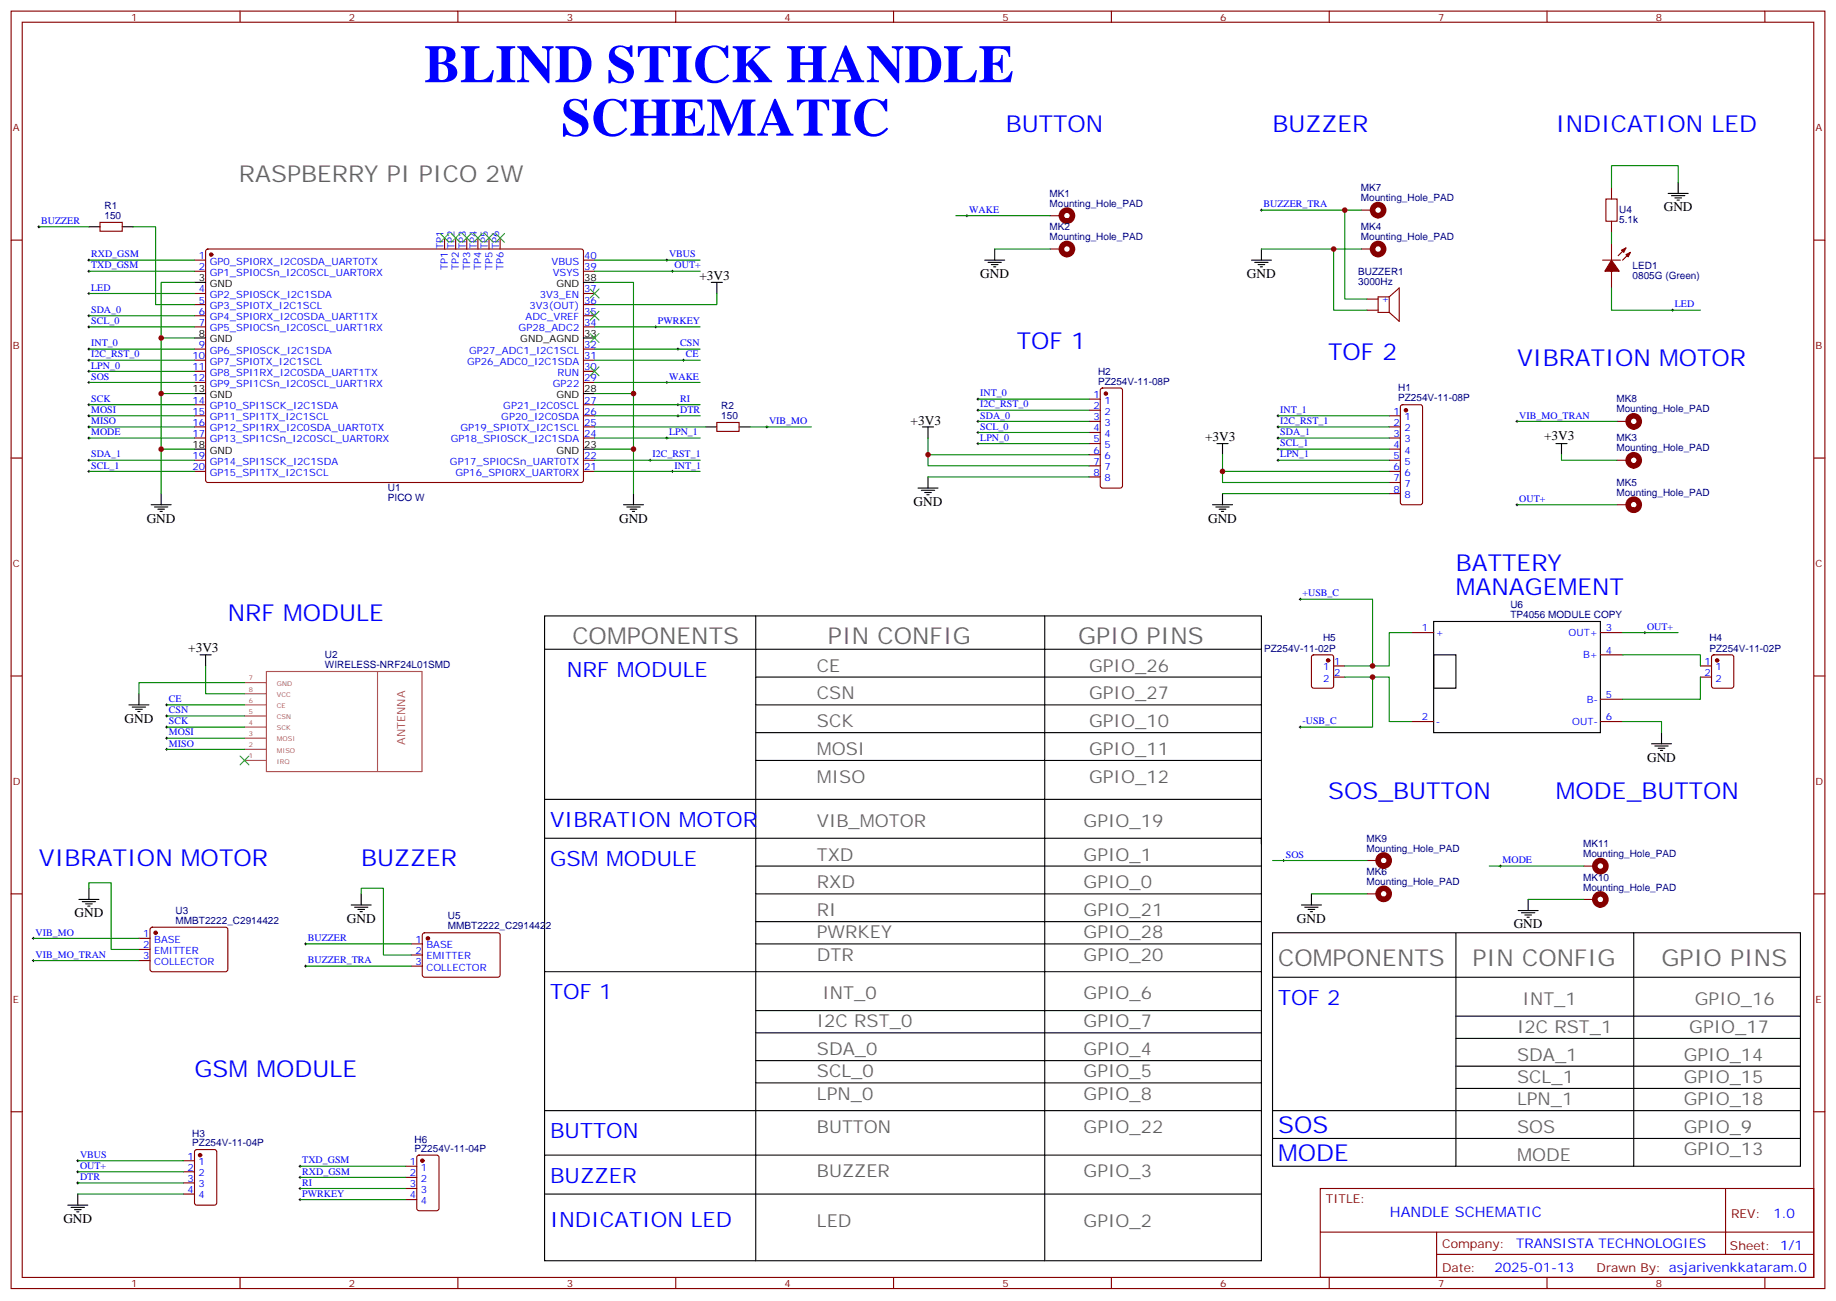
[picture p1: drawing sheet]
<svg xmlns="http://www.w3.org/2000/svg" width="583mm" height="413mm" viewBox="0 0 583 413" stroke-linecap="round" stroke-linejoin="round" font-family="sans-serif">
<g fill="none" stroke="#000" stroke-width=".35">
<path d="M532.7 57.9v3.5M28.2 72h3.5M38.8 72h3.5M315.7 79v3.5M400.4 79v3.5M529.5 61.4h6.4M530.6 62.1h4.2M531.6 62.8h2.2M532.3 63.5h.7M61.7 89.6h3.6M185.2 89.6h3.5M225.8 89.6h3.5"/>
<path d="M227.5 89.6v3.5M312.6 82.5h6.3M313.6 83.3h4.3M314.7 84h2.1M315.4 84.7h.7M397.2 82.5h6.4M398.3 83.3h4.2M399.3 84h2.2M400 84.7h.8M61.7 107.2h3.6M185.2 107.2h3.5M61.7 124.9h3.6"/>
<path d="M185.2 124.9h3.5M224 135.5h3.5M234.6 135.5h3.5M292.8 135.5h3.5M294.6 135.5v3.5M51.2 156.6v3.6M61.7 142.5h3.6M185.2 142.5h3.5M201.1 156.6v3.6M291.4 154.9h6.3M292.5 155.6h4.2M293.5 156.3h2.1"/>
<path d="M294.2 157h.7M294.6 151.3v3.6M386.3 140.8h3.5M388.1 140.8v3.5M388.1 156.6v3.6M493.9 140.8h3.5M495.7 140.8v3.5M48 160.2h6.3M49 160.9h4.3M50.1 161.6h2.1M50.8 162.3h.7M197.9 160.2h6.4"/>
<path d="M199 160.9h4.2M200 161.6h2.1M200.7 162.3h.7M384.9 160.2h6.3M385.9 160.9h4.3M387 161.6h2.1M387.7 162.3h.7M172.9 195.4h227.5v204.6h-227.5zM239.9 195.4v204.6M331.6 195.4v204.6M455.1 197.2h52.9v35.3h-52.9zM63.5 207.8h3.5"/>
<path d="M65.3 207.8v3.5M172.9 206h227.5M239.9 214.8h160.5M455.1 207.8h7v10.6h-7zM40.9 223.7h6.4M42 224.4h4.2M43 225.1h2.2M43.7 225.8h.7M44.1 220.1v3.6M239.9 223.7h160.5M239.9 232.5h160.5M524.2 236h6.4"/>
<path d="M525.3 236.7h4.2M526.3 237.4h2.2M527 238.1h.8M527.4 232.5v3.5M172.9 253.6h227.5M239.9 241.3h160.5M172.9 266h227.5v1.8M239.9 274.8h160.5M25 285.4h6.4M26.1 286.1h4.2M27.2 286.8h2.1M27.9 287.5h.7"/>
<path d="M28.2 281.9v3.5M111.5 287.2h6.3M112.5 287.9h4.3M113.6 288.6h2.1M114.3 289.3h.7M114.7 283.6v3.6M239.9 283.6h160.5M239.9 292.5h160.5M239.9 299.5h160.5M403.9 296h167.6v74.1h-167.6zM413.1 287.2h6.4M414.2 287.9h4.2"/>
<path d="M415.2 288.6h2.1M415.9 289.3h.7M416.3 283.6v3.6M462.1 296v74.1M481.9 288.9h6.3M483 289.6h4.2M484 290.3h2.1M484.7 291h.7M485.1 285.4v3.5M518.6 296v74.1M172.9 308.3h227.5M403.9 310.1h167.6"/>
<path d="M239.9 320.7h160.5M239.9 327.7h160.5M239.9 336.5h160.5M462.1 322.4h109.4M462.1 329.5h109.4M462.1 338.3h109.4M172.9 352.4h227.5M239.9 343.6h160.5M403.9 352.4h167.6M462.1 345.4h109.4M24.7 378.9v3.5M172.9 366.5h227.5"/>
<path d="M172.9 378.9h227.5M403.9 361.2h167.6M21.5 382.4h6.4M22.6 383.1h4.2M23.6 383.8h2.2M24.3 384.5h.7"/>
</g>
<g fill="none" stroke="#870000" stroke-width=".35">
<path d="M3.5 3.5h575.8v405.4h-575.8zM7.1 7.1h568.6v398.2h-568.6zM76.2 3.5v3.6M145.3 3.5v3.6M214.5 3.5v3.6M283.6 3.5v3.6M352.8 3.5v3.6M421.9 3.5v3.6M491.1 3.5v3.6M560.2 3.5v3.6M511.5 59.6v3.5M3.5 76.2h3.6"/>
<path d="M31.7 70.6h7.1v2.8h-7.1zM65.5 79.2l.5-.2 118.8 .1 .4 .6-.1 73-.6 .4-118.8-.1-.4-.6v-72.7zM141.1 75.5v3.5M144.6 75.5v3.5M148.2 75.5v3.5M151.7 75.5v3.5M155.2 75.5v3.5M158.7 75.5v3.5M511.5 70.2v3.5M511.5 77.3v5.2M516.1 78.7l-2.5 2.4M575.7 76.2h3.6"/>
<path d="M61.7 82.5h3.6M61.7 86.1h3.6M61.7 93.1h3.6M61.7 96.7h3.6M185.2 82.5h3.5M185.2 86.1h3.5M185.2 93.1h3.5M185.2 96.7h3.5M433.9 94.9h3.5M433.9 98.4h3.5M441 94.2l3.1-2.8v10.6l-3.1-2.9M441 94.2v4.9"/>
<path d="M441 94.2h-3.6v4.9h3.6M508.7 82.5h5.6M511.5 86.1v5.3M517.5 80.1l-2.4 2.4M61.7 100.2h3.6M61.7 103.7h3.6M61.7 110.8h3.6M61.7 114.3h3.6M61.7 117.8h3.6M185.2 100.2h3.5M185.2 103.7h3.5M185.2 110.8h3.5"/>
<path d="M185.2 114.3h3.5M185.2 117.8h3.5M61.7 121.4h3.6M61.7 128.4h3.6M61.7 131.9h3.6M61.7 135.5h3.6M61.7 139h3.6M185.2 121.4h3.5M185.2 128.4h3.5M185.2 131.9h3.5M185.2 135.5h3.5M185.2 139h3.5"/>
<path d="M227.5 134.1h7.1v2.8h-7.1zM345.7 126.6h3.5M345.7 130.2h3.5M345.7 133.7h3.5M345.7 137.2h3.5M349.5 123.3l.5-.2h5.6l.5 .2 .2 .5v30.4l-.2 .5-.5 .2h-5.6l-.5-.3-.3-.4v-30.4zM441 131.9h3.5M441 135.5h3.5M441 139h3.5M444.7 128.6l.5-.2h5.6l.5 .2 .3 .5v30.4l-.3 .5-.5 .2h-5.6l-.5-.3-.2-.4v-30.4zM3.5 145.3h3.6M61.7 146h3.6"/>
<path d="M61.7 149.6h3.6M185.2 146h3.5M185.2 149.6h3.5M345.7 140.8h3.5M345.7 144.3h3.5M345.7 147.8h3.5M345.7 151.3h3.5M441 146h3.5M441 149.6h3.5M441 142.5h3.5M441 153.1h3.5M441 156.6h3.5"/>
<path d="M575.7 145.3h3.6M3.5 214.5h3.6M416.5 208l.5-.2h5.6l.7 .4v9.5l-.4 .6-5.9 .1-.7-.5v-9.4zM423.3 211.3h3.6M423.3 214.8h3.6M448 200.7h7.1M508 200.7h7.1M508 207.8h7.1M539.8 211.3h3.5M539.8 214.8h3.5M543.5 208l.5-.2h5.6l.7 .4v9.5l-.4 .6-5.9 .1-.7-.5v-9.4zM575.7 214.5h3.6"/>
<path d="M448 229h7.1M508 229h7.1M508 221.9h7.1M3.5 283.6h3.6M44.1 297.7h3.5M47.9 294.4l.4-.2 23.6 .1 .4 .6v13l-.7 .4h-23.5l-.5-.7v-12.7zM130.5 299.5h3.6M134.3 296.2l.5-.2h23.5l.4 .7v13l-.7 .4-23.5-.1-.4-.6v-12.7zM575.7 283.6h3.6M44.1 301.3h3.5M44.1 304.8h3.5M130.5 303h3.6"/>
<path d="M130.5 306.6h3.6M3.5 352.8h3.6M575.7 352.8h3.6M58.2 368.3h3.5M58.2 371.8h3.5M58.2 375.4h3.5M58.2 378.9h3.5M62 365l.4-.2h5.7l.6 .4 .1 16.5-.5 .7h-5.9l-.6-.5-.1-16.4zM128.8 370.1h3.5M128.8 373.6h3.5M128.8 377.1h3.5M132.5 366.7l.5-.2h5.6l.7 .5v16.5l-.4 .6-5.9 .1-.7-.5v-16.5z"/>
<path d="M419.1 377.1h156.6v28.2h-156.6zM547.7 377.1v20.9M128.8 380.6h3.5M419.1 391h156.5M456 398h119.6M456 391v14.1M76.2 405.3v3.6M145.3 405.3v3.6M214.5 405.3v3.6M283.6 405.3v3.6M352.8 405.3v3.6M421.9 405.3v3.6"/>
<path d="M491.1 405.3v3.6M560.2 405.3v3.6"/>
</g>
<g fill="#870000" stroke="#870000" stroke-width=".35">
<path d="M514.7 79.4l1.4-.7-.7 1.4z"/>
<path d="M516.1 80.8l1.4-.7-.7 1.4z"/>
<path d="M511.5 82.5l2.5 3.6h-4.6z"/>
<circle cx="67" cy="80.8" r=".53"/>
<circle cx="446.3" cy="130.2" r=".53"/>
<circle cx="351" cy="124.9" r=".53"/>
<circle cx="49.4" cy="296" r=".53"/>
<circle cx="545" cy="209.5" r=".53"/>
<circle cx="421.6" cy="209.5" r=".53"/>
<circle cx="63.5" cy="366.5" r=".53"/>
<circle cx="134.1" cy="368.3" r=".53"/>
<circle cx="135.8" cy="297.7" r=".53"/>
</g>
<path d="M77.6 216.6h7M84.6 213.1h49.3v31.7h-49.3zM119.8 213.1v31.7M77.6 220.1h7M77.6 223.7h7M77.6 227.2h7M77.6 230.7h7M77.6 234.2h7M77.6 237.8h7M77.6 241.3h7" fill="none" stroke="#a64a4a" stroke-width=".35"/>
<path d="M509.8 63.1h3.5v7.1h-3.5z" fill="none" stroke="#a10000" stroke-width=".35"/>
<path d="M333.4 68.4h3.5M333.4 79h3.5M432.2 79h3.5M432.2 66.7h3.5M513.3 133.7h3.5M513.3 146h3.5M513.3 160.2h3.5M433.9 273h3.5M502.7 274.8h3.5M433.9 283.6h3.5M502.7 285.4h3.5" fill="none" stroke="#850000" stroke-width=".35"/>
<path d="M338.5 70.2a1.76 1.76 0 0 1-1.3-2.7 1.76 1.76 0 0 1 3 .1 1.76 1.76 0 0 1-1.5 2.6M437.3 68.4a1.76 1.76 0 0 1-1.3-2.7 1.76 1.76 0 0 1 3 .1 1.76 1.76 0 0 1-1.6 2.6M338.5 80.8a1.76 1.76 0 0 1-1.3-2.7 1.76 1.76 0 0 1 3 .1 1.76 1.76 0 0 1-1.5 2.6M437.3 80.8a1.76 1.76 0 0 1-1.3-2.7 1.76 1.76 0 0 1 3 .1 1.76 1.76 0 0 1-1.6 2.6M518.4 135.5a1.76 1.76 0 0 1-1.3-2.8 1.76 1.76 0 0 1 3 .2 1.76 1.76 0 0 1-1.5 2.6M518.4 147.8a1.76 1.76 0 0 1-1.3-2.7 1.76 1.76 0 0 1 3 .1 1.76 1.76 0 0 1-1.5 2.6M518.4 161.9a1.76 1.76 0 0 1-1.3-2.7 1.76 1.76 0 0 1 3 .1 1.76 1.76 0 0 1-1.5 2.6M439.1 274.8a1.76 1.76 0 0 1-1.4-2.7 1.76 1.76 0 0 1 3.1 .1 1.76 1.76 0 0 1-1.6 2.6M507.8 276.6a1.76 1.76 0 0 1-1.3-2.8 1.76 1.76 0 0 1 3.1 .2 1.76 1.76 0 0 1-1.6 2.6M439.1 285.4a1.76 1.76 0 0 1-1.4-2.7 1.76 1.76 0 0 1 3.1 .1 1.76 1.76 0 0 1-1.6 2.6M507.8 287.2a1.76 1.76 0 0 1-1.3-2.8 1.76 1.76 0 0 1 3.1 .2 1.76 1.76 0 0 1-1.6 2.6" fill="none" stroke="#850000" stroke-width="1.8"/>
<g fill="none" stroke="#000" stroke-width=".32">
<path d="M12 72h.7M12.3 71.6v.7M306.6 68.4h.7M306.9 68.1v.7M400 66.7h.8M400.4 66.3v.7M27.9 93.1h.7M27.9 86.1h.7M27.9 82.5h.7M28.2 82.2v.7M28.2 85.7v.7M28.2 92.8v.7"/>
<path d="M28.2 99.8v.7M211.3 82.5h.7M211.7 82.2v.7M213.1 86.1h.7M213.4 85.7v.7M530.6 98.4h.7M530.9 98.1v.7M27.9 114.3h.7M27.9 110.8h.7M27.9 100.2h.7M27.9 117.8h.7M27.9 103.7h.7"/>
<path d="M28.2 103.4v.7M28.2 110.4v.7M28.2 113.9v.8M28.2 117.5v.7M207.8 103.7h.7M208.1 103.4v.7M214.8 110.8h.7M215.2 110.4v.7M216.6 114.3h.7M217 113.9v.8M27.9 139h.7M27.9 135.5h.7"/>
<path d="M27.9 131.9h.7M27.9 121.4h.7M27.9 128.4h.7M28.2 121v.7M28.2 128.1v.7M28.2 131.6v.7M28.2 135.1v.7M28.2 138.6v.7M211.3 139h.7M211.3 121.4h.7M211.7 121v.7M211.7 138.6v.7"/>
<path d="M214.8 131.9h.7M214.8 128.4h.7M215.2 128.1v.7M215.2 131.6v.7M243.1 135.5h.7M243.4 135.1v.7M310.1 133.7h.7M310.1 126.6h.7M310.1 130.2h.7M310.1 137.2h.7M310.4 126.3v.7M310.4 129.8v.7"/>
<path d="M310.4 133.3v.8M310.4 136.9v.7M405.3 139h.7M405.3 135.5h.7M405.3 131.9h.7M405.7 131.6v.7M405.7 135.1v.7M405.7 138.6v.7M481.2 133.7h.7M481.5 133.3v.8M27.9 146h.7M27.9 149.6h.7"/>
<path d="M28.2 145.7v.7M28.2 149.2v.7M206 146h.7M206.4 145.7v.7M213.1 149.6h.7M213.4 149.2v.7M310.1 140.8h.7M310.4 140.4v.7M405.3 146h.7M405.3 142.5h.7M405.7 142.2v.7M405.7 145.7v.7"/>
<path d="M481.5 159.8v.7M481.2 160.2h.7M412.4 190.1h.7M412.7 189.8v.7M521.8 200.7h.7M522.1 200.4v.7M52.6 230.7h.7M52.6 234.2h.7M52.6 237.8h.7M52.6 227.2h.7M52.6 223.7h.7M52.9 223.3v.7"/>
<path d="M52.9 226.8v.7M52.9 230.4v.7M52.9 233.9v.7M52.9 237.4v.7M412.4 230.7h.7M412.7 230.4v.7M407.1 273h.7M407.5 272.7v.7M475.9 274.8h.7M476.2 274.5v.7M10.2 297.7h.7M10.6 297.4v.7"/>
<path d="M96.7 299.5h.7M97 299.2v.7M10.2 304.8h.7M10.6 304.4v.8M96.7 306.6h.7M97 306.2v.7M24.3 368.3h.7M24.3 371.8h.7M24.3 375.4h.7M24.7 367.9v.8M24.7 371.5v.7M24.7 375v.7"/>
<path d="M94.9 370.1h.7M94.9 373.6h.7M94.9 377.1h.7M95.2 369.7v.7M95.2 373.2v.7M95.2 376.8v.7M94.9 380.6h.7M95.2 380.3v.7"/>
</g>
<g fill="none" stroke="#008700" stroke-width=".35">
<path d="M532.7 57.9v-5.3h-21.2v7M12.3 72h15.9M42.3 72h7.1v24.7h12.3M303.4 68.4h30M315.7 79h17.7M400.4 79h31.8M400.4 66.7h31.8M423.3 79v19.4h10.6M426.9 66.7v28.2h7M511.5 73.7v3.6M28.2 93.1h33.5M28.2 86.1h33.5"/>
<path d="M28.2 82.5h33.5M61.7 89.6h-10.5v67M188.7 89.6h12.4v67M188.7 86.1h33.5M188.7 82.5h33.5M227.5 93.1v3.6h-38.8M511.5 91.4v7h28.3M28.2 114.3h33.5M28.2 110.8h33.5M28.2 100.2h33.5M28.2 103.7h33.5M28.2 117.8h33.5"/>
<path d="M51.2 107.2h10.5M188.7 114.3h33.5M188.7 110.8h33.5M188.7 103.7h33.5M28.2 139h33.5M28.2 135.5h33.5M28.2 131.9h33.5M28.2 121.4h33.5M28.2 128.4h33.5M51.2 124.9h10.5M188.7 135.5h35.3M188.7 139h33.5"/>
<path d="M188.7 131.9h33.5M188.7 121.4h33.5M188.7 128.4h33.5M188.7 124.9h12.4M238.1 135.5h19.4M294.6 139v8.8h51.1M310.4 133.7h35.3M310.4 126.6h35.3M310.4 130.2h35.3M310.4 137.2h35.3M405.7 139h35.3M405.7 135.5h35.3"/>
<path d="M405.7 131.9h35.3M481.5 133.7h31.8M28.2 146h33.5M28.2 149.6h33.5M51.2 142.5h10.5M188.7 146h33.5M188.7 142.5h12.4M188.7 149.6h33.5M294.6 144.3h51.1M294.6 151.3h51.1M310.4 140.8h35.3M388.1 156.6h52.9"/>
<path d="M388.1 144.3v8.8h52.9M388.1 149.6h52.9M405.7 146h35.3M405.7 142.5h35.3M495.7 144.3v1.7h17.6M481.5 160.2h31.8M412.7 190.1h23v21.2M65.3 211.3v8.8h12.3M77.6 216.6h-33.5v3.5M426.9 214.8h14.1v14.2h7M435.7 214.8v15.9h-23M448 200.7h-7v10.6h-14.1"/>
<path d="M515.1 207.8h24.7v3.5M515.1 200.7h17.6M539.8 214.8v7.1h-24.7M52.9 237.8h24.7M52.9 234.2h24.7M52.9 230.7h24.7M52.9 227.2h24.7M52.9 223.7h24.7M515.1 229h12.3v3.5M403.9 273h30M472.7 274.8h30M10.6 297.7h33.5"/>
<path d="M28.2 281.9v-1.8h7.1v21.2h8.8M97 299.5h33.5M114.7 283.6v-1.7h7v21.1h8.8M416.3 283.6h17.6M485.1 285.4h17.6M10.6 304.8h33.5M97 306.6h33.5M24.7 368.3h33.5M24.7 371.8h33.5M24.7 375.4h33.5M24.7 378.9h33.5M95.2 377.1h33.6"/>
<path d="M95.2 370.1h33.6M95.2 373.6h33.6M95.2 380.6h33.6"/>
</g>
<g fill="#c00">
<circle cx="294.6" cy="144.3" r=".88"/>
<circle cx="388.1" cy="149.6" r=".88"/>
<circle cx="201.1" cy="124.9" r=".88"/>
<circle cx="201.1" cy="142.5" r=".88"/>
<circle cx="51.2" cy="107.2" r=".88"/>
<circle cx="51.2" cy="124.9" r=".88"/>
<circle cx="51.2" cy="142.5" r=".88"/>
<circle cx="423.3" cy="79" r=".88"/>
<circle cx="426.9" cy="66.7" r=".88"/>
<circle cx="435.7" cy="211.3" r=".88"/>
<circle cx="435.7" cy="214.8" r=".88"/>
</g>
<g fill="none" stroke="#3c3" stroke-width=".35">
<path d="M139.7 74.1l2.8 2.8M142.5 74.1l-2.8 2.8M143.2 74.1l2.8 2.8M146 74.1l-2.8 2.8M146.8 74.1l2.8 2.8M149.6 74.1l-2.8 2.8M150.3 74.1l2.8 2.8M153.1 74.1l-2.8 2.8M153.8 74.1l2.8 2.8M156.6 74.1l-2.8 2.8M157.3 74.1l2.9 2.8M160.2 74.1l-2.9 2.8"/>
<path d="M187.3 91.7l2.8 2.8M187.3 98.8l2.8 2.8M190.1 91.7l-2.8 2.8M190.1 98.8l-2.8 2.8M187.3 105.8l2.8 2.9M187.3 116.4l2.8 2.8M190.1 105.8l-2.8 2.9M190.1 116.4l-2.8 2.8M76.2 239.9l2.8 2.8M79 239.9l-2.8 2.8"/>
</g>
<g font-size="16.9" fill="#00f">
<text x="134.7" y="26.1">BLIND STICK HANDLE</text>
<text x="178.1" y="43">SCHEMATIC</text>
</g>
<g font-size="7.4" fill="#00f">
<text x="319.3" y="42">BUTTON</text>
<text x="403.9" y="42">BUZZER</text>
<text x="493.9" y="42">INDICATION LED</text>
<text x="322.8" y="110.8">TOF 1</text>
<text x="421.6" y="114.3">TOF 2</text>
<text x="481.5" y="116.1">VIBRATION MOTOR</text>
<text x="462.1" y="181.3">BATTERY</text>
<text x="462.1" y="188.7">MANAGEMENT</text>
<text x="72.3" y="197.2">NRF MODULE</text>
<text x="421.6" y="253.6">SOS_BUTTON</text>
<text x="493.9" y="253.6">MODE_BUTTON</text>
<text x="12.3" y="274.8">VIBRATION MOTOR</text>
<text x="114.7" y="274.8">BUZZER</text>
<text x="61.7" y="341.8">GSM MODULE</text>
<text x="405.7" y="359.5">SOS</text>
<text x="405.7" y="368.3">MODE</text>
</g>
<g font-size="7.4" fill="#666">
<text x="75.8" y="57.9">RASPBERRY PI PICO 2W</text>
<text x="181.7" y="204.3">COMPONENTS</text>
<text x="262.8" y="204.3">PIN CONFIG</text>
<text x="342.2" y="204.3">GPIO PINS</text>
<text x="405.7" y="306.6">COMPONENTS</text>
<text x="467.4" y="306.6">PIN CONFIG</text>
<text x="527.4" y="306.6">GPIO PINS</text>
</g>
<g font-size="6.7" fill="#00f">
<text x="179.9" y="214.8">NRF MODULE</text>
<text x="174.6" y="262.5">VIBRATION MOTOR</text>
<text x="174.6" y="274.8">GSM MODULE</text>
<text x="174.6" y="317.1">TOF 1</text>
<text x="405.7" y="318.9">TOF 2</text>
<text x="174.6" y="361.2">BUTTON</text>
<text x="174.6" y="375.4">BUZZER</text>
<text x="174.6" y="389.5">INDICATION LED</text>
</g>
<g font-size="5.6" fill="#666">
<text x="259.3" y="213.1">CE</text>
<text x="345.7" y="213.1">GPIO_26</text>
<text x="259.3" y="221.9">CSN</text>
<text x="345.7" y="221.9">GPIO_27</text>
<text x="259.3" y="230.7">SCK</text>
<text x="345.7" y="230.7">GPIO_10</text>
<text x="259.3" y="239.5">MOSI</text>
<text x="345.7" y="239.5">GPIO_11</text>
<text x="259.3" y="248.4">MISO</text>
<text x="345.7" y="248.4">GPIO_12</text>
<text x="259.3" y="262.5">VIB_MOTOR</text>
<text x="344" y="262.5">GPIO_19</text>
<text x="259.3" y="273">TXD</text>
<text x="344" y="273">GPIO_1</text>
<text x="259.3" y="281.9">RXD</text>
<text x="344" y="281.9">GPIO_0</text>
<text x="259.3" y="290.7">RI</text>
<text x="344" y="290.7">GPIO_21</text>
<text x="259.3" y="297.7">PWRKEY</text>
<text x="344" y="297.7">GPIO_28</text>
<text x="259.3" y="304.8">DTR</text>
<text x="344" y="304.8">GPIO_20</text>
<text x="261.1" y="317.1">INT_0</text>
<text x="344" y="317.1">GPIO_6</text>
<text x="483.3" y="318.9">INT_1</text>
<text x="538" y="318.9">GPIO_16</text>
<text x="259.3" y="326">I2C RST_0</text>
<text x="344" y="326">GPIO_7</text>
<text x="481.5" y="327.7">I2C RST_1</text>
<text x="536.2" y="327.7">GPIO_17</text>
<text x="259.3" y="334.8">SDA_0</text>
<text x="344" y="334.8">GPIO_4</text>
<text x="259.3" y="341.8">SCL_0</text>
<text x="344" y="341.8">GPIO_5</text>
<text x="481.5" y="336.5">SDA_1</text>
<text x="534.5" y="336.5">GPIO_14</text>
<text x="481.5" y="343.6">SCL_1</text>
<text x="534.5" y="343.6">GPIO_15</text>
<text x="259.3" y="348.9">LPN_0</text>
<text x="344" y="348.9">GPIO_8</text>
<text x="481.5" y="350.7">LPN_1</text>
<text x="534.5" y="350.7">GPIO_18</text>
<text x="259.3" y="359.5">BUTTON</text>
<text x="344" y="359.5">GPIO_22</text>
<text x="481.5" y="359.5">SOS</text>
<text x="534.5" y="359.5">GPIO_9</text>
<text x="481.5" y="368.3">MODE</text>
<text x="534.5" y="366.5">GPIO_13</text>
<text x="259.3" y="373.6">BUZZER</text>
<text x="344" y="373.6">GPIO_3</text>
<text x="259.3" y="389.5">LED</text>
<text x="344" y="389.5">GPIO_2</text>
</g>
<text font-size="4.6" fill="#00f" x="441.2" y="386.1">HANDLE SCHEMATIC</text>
<g font-size="4.2">
<text x="528.1" y="67">GND</text>
<text x="222" y="88.9">+3V3</text>
<text x="311.1" y="88.2">GND</text>
<text x="395.8" y="88.2">GND</text>
<text x="289" y="134.8">+3V3</text>
<text x="382.5" y="140.1">+3V3</text>
<text x="490.1" y="139.7">+3V3</text>
<text x="290" y="160.5">GND</text>
<text x="46.6" y="165.8">GND</text>
<text x="196.5" y="165.8">GND</text>
<text x="383.5" y="165.8">GND</text>
<text x="59.7" y="206.8">+3V3</text>
<text x="39.5" y="229.3">GND</text>
<text x="522.8" y="241.7">GND</text>
<text x="23.6" y="291">GND</text>
<text x="110.1" y="292.8">GND</text>
<text x="411.7" y="292.8">GND</text>
<text x="480.5" y="294.6">GND</text>
<text x="20.1" y="388.1">GND</text>
</g>
<g font-size="4.2" fill="#00f">
<text x="562.9" y="386.4">1.0</text>
<text x="481.3" y="395.9">TRANSISTA TECHNOLOGIES</text>
<text x="474.4" y="403.7">2025-01-13</text>
</g>
<g font-size="3.9" fill="#800">
<text x="420.9" y="381.7">TITLE:</text>
<text x="549.5" y="386.4">REV:</text>
<text x="457.8" y="395.9">Company:</text>
<text x="549.1" y="396.5">Sheet: 1/1</text>
<text x="457.8" y="403.6">Date:</text>
<text x="506.8" y="403.7">Drawn By: asjarivenkkataram.0</text>
</g>
<text font-size="3.5" fill="#a54b4b" x="128.7" y="236.4" transform="rotate(-90 128.7 236.4)">ANTENNA</text>
<g font-size="3.2" fill="#800">
<text x="41.6" y="6.5">1</text>
<text x="110.8" y="6.5">2</text>
<text x="179.9" y="6.5">3</text>
<text x="249.1" y="6.5">4</text>
<text x="318.2" y="6.5">5</text>
<text x="387.3" y="6.5">6</text>
<text x="456.5" y="6.5">7</text>
<text x="525.6" y="6.5">8</text>
<text x="4.1" y="41.6">A</text>
<text x="576.3" y="41.6">A</text>
<text x="4.1" y="110.8">B</text>
<text x="576.3" y="110.8">B</text>
<text x="4.1" y="179.9">C</text>
<text x="576.3" y="179.9">C</text>
<text x="4.1" y="249.1">D</text>
<text x="576.3" y="249.1">D</text>
<text x="4.1" y="318.2">E</text>
<text x="576.3" y="318.2">E</text>
<text x="41.6" y="408.3">1</text>
<text x="110.8" y="408.3">2</text>
<text x="179.9" y="408.3">3</text>
<text x="249.1" y="408.3">4</text>
<text x="318.2" y="408.3">5</text>
<text x="387.3" y="408.3">6</text>
<text x="456.5" y="408.3">7</text>
<text x="525.6" y="408.3">8</text>
</g>
<g font-size="3.2" fill="#000080">
<text x="333.2" y="65.6">Mounting_Hole_PAD</text>
<text x="333.2" y="62.4">MK1</text>
<text x="431.9" y="63.9">Mounting_Hole_PAD</text>
<text x="431.9" y="60.7">MK7</text>
<text x="33.2" y="69.5">150</text>
<text x="33.2" y="66.3">R1</text>
<text x="514" y="70.9">5.1k</text>
<text x="514" y="67.7">U4</text>
<text x="333.2" y="76.2">Mounting_Hole_PAD</text>
<text x="333.2" y="73">MK2</text>
<text x="431.9" y="76.2">Mounting_Hole_PAD</text>
<text x="431.9" y="73">MK4</text>
<text x="431.2" y="87.4">BUZZER1</text>
<text x="518.2" y="88.6">0805G (Green)</text>
<text x="518.2" y="85.5">LED1</text>
<text x="431.2" y="90.3">3000Hz</text>
<text x="348.6" y="118.9">H2</text>
<text x="348.6" y="122.1">PZ254V-11-08P</text>
<text x="443.8" y="124.2">H1</text>
<text x="229" y="129.8">R2</text>
<text x="443.8" y="127.4">PZ254V-11-08P</text>
<text x="513.1" y="130.9">Mounting_Hole_PAD</text>
<text x="513.1" y="127.7">MK8</text>
<text x="229" y="133">150</text>
<text x="513.1" y="143.2">Mounting_Hole_PAD</text>
<text x="513.1" y="140.1">MK3</text>
<text x="123.1" y="155.9">U1</text>
<text x="513.1" y="154.2">MK5</text>
<text x="123.1" y="159.1">PICO W</text>
<text x="513.1" y="157.3">Mounting_Hole_PAD</text>
<text x="479.4" y="196.1">TP4056 MODULE COPY</text>
<text x="479.4" y="193">U6</text>
<text x="420" y="203.6">H5</text>
<text x="542.6" y="203.6">H4</text>
<text x="103.1" y="208.8">U2</text>
<text x="401.3" y="206.7">PZ254V-11-02P</text>
<text x="542.6" y="206.7">PZ254V-11-02P</text>
<text x="103.1" y="212">WIRELESS-NRF24L01SMD</text>
<text x="433.7" y="267.1">MK9</text>
<text x="502.5" y="268.8">MK11</text>
<text x="433.7" y="270.2">Mounting_Hole_PAD</text>
<text x="502.5" y="272">Mounting_Hole_PAD</text>
<text x="433.7" y="280.8">Mounting_Hole_PAD</text>
<text x="433.7" y="277.6">MK6</text>
<text x="502.5" y="279.4">MK10</text>
<text x="502.5" y="282.6">Mounting_Hole_PAD</text>
<text x="55.8" y="293.2">MMBT2222_C2914422</text>
<text x="55.8" y="290">U3</text>
<text x="142.2" y="291.7">U5</text>
<text x="142.2" y="294.9">MMBT2222_C2914422</text>
<text x="61" y="363.7">PZ254V-11-04P</text>
<text x="61" y="360.8">H3</text>
<text x="131.6" y="365.5">PZ254V-11-04P</text>
<text x="131.6" y="362.5">H6</text>
</g>
<g font-size="3.2" fill="#00f">
<text x="401.1" y="65.8">BUZZER_TRA</text>
<text x="13.1" y="71.1">BUZZER</text>
<text x="307.6" y="67.6">WAKE</text>
<text x="28.9" y="81.7">RXD_GSM</text>
<text x="63.1" y="82.2">1</text>
<text x="66.6" y="84">GP0_SPI0RX_I2C0SDA_UART0TX</text>
<text x="140.8" y="79" transform="rotate(-90 140.8 79)">TP1</text>
<text x="144.3" y="79" transform="rotate(-90 144.3 79)">TP2</text>
<text x="147.8" y="79" transform="rotate(-90 147.8 79)">TP3</text>
<text x="151.3" y="79" transform="rotate(-90 151.3 79)">TP4</text>
<text x="154.9" y="79" transform="rotate(-90 154.9 79)">TP5</text>
<text x="158.4" y="79" transform="rotate(-90 158.4 79)">TP6</text>
<text x="175.1" y="84">VBUS</text>
<text x="185.4" y="82.2">40</text>
<text x="212.4" y="81.7">VBUS</text>
<text x="28.9" y="85.2">TXD_GSM</text>
<text x="63.1" y="85.7">2</text>
<text x="66.6" y="87.5">GP1_SPI0CSn_I2C0SCL_UART0RX</text>
<text x="142.2" y="85.6" transform="rotate(-90 142.2 85.6)">TP1</text>
<text x="145.7" y="85.6" transform="rotate(-90 145.7 85.6)">TP2</text>
<text x="149.2" y="85.6" transform="rotate(-90 149.2 85.6)">TP3</text>
<text x="152.8" y="85.6" transform="rotate(-90 152.8 85.6)">TP4</text>
<text x="156.3" y="85.6" transform="rotate(-90 156.3 85.6)">TP5</text>
<text x="159.8" y="85.6" transform="rotate(-90 159.8 85.6)">TP6</text>
<text x="175.4" y="87.5">VSYS</text>
<text x="185.4" y="85.7">39</text>
<text x="214.1" y="85.2">OUT+</text>
<text x="28.9" y="92.3">LED</text>
<text x="63.1" y="92.8">4</text>
<text x="66.6" y="94.5">GP2_SPI0SCK_I2C1SDA</text>
<text x="171.3" y="94.5">3V3_EN</text>
<text x="185.4" y="92.8">37</text>
<text x="438.5" y="96">+</text>
<text x="28.9" y="99.3">SDA_0</text>
<text x="63.1" y="96.3">5</text>
<text x="63.1" y="99.8">6</text>
<text x="66.6" y="98.1">GP3_SPI0TX_I2C1SCL</text>
<text x="66.6" y="101.6">GP4_SPI0RX_I2C0SDA_UART1TX</text>
<text x="166.9" y="101.6">ADC_VREF</text>
<text x="168" y="98.1">3V3(OUT)</text>
<text x="185.4" y="99.8">35</text>
<text x="185.4" y="96.3">36</text>
<text x="531.6" y="97.5">LED</text>
<text x="28.9" y="102.8">SCL_0</text>
<text x="63.1" y="103.4">7</text>
<text x="66.6" y="105.1">GP5_SPI0CSn_I2C0SCL_UART1RX</text>
<text x="164.6" y="105.1">GP28_ADC2</text>
<text x="185.4" y="103.4">34</text>
<text x="208.8" y="102.8">PWRKEY</text>
<text x="28.9" y="113.4">I2C_RST_0</text>
<text x="28.9" y="109.9">INT_0</text>
<text x="61.1" y="113.9">10</text>
<text x="63.1" y="110.4">9</text>
<text x="66.6" y="112.2">GP6_SPI0SCK_I2C1SDA</text>
<text x="148.9" y="112.2">GP27_ADC1_I2C1SCL</text>
<text x="185.4" y="113.9">31</text>
<text x="185.4" y="110.4">32</text>
<text x="215.9" y="109.9">CSN</text>
<text x="217.7" y="113.4">CE</text>
<text x="28.9" y="116.9">LPN_0</text>
<text x="61.1" y="117.5">11</text>
<text x="66.6" y="115.7">GP7_SPI0TX_I2C1SCL</text>
<text x="66.6" y="119.2">GP8_SPI1RX_I2C0SDA_UART1TX</text>
<text x="148.3" y="115.7">GP26_ADC0_I2C1SDA</text>
<text x="177" y="119.2">RUN</text>
<text x="185.4" y="117.5">30</text>
<text x="28.9" y="120.5">SOS</text>
<text x="61.1" y="121">12</text>
<text x="66.6" y="122.8">GP9_SPI1CSn_I2C0SCL_UART1RX</text>
<text x="175.5" y="122.8">GP22</text>
<text x="185.4" y="121">29</text>
<text x="212.4" y="120.5">WAKE</text>
<text x="311.1" y="125.8">INT_0</text>
<text x="28.9" y="131.1">MOSI</text>
<text x="28.9" y="127.5">SCK</text>
<text x="61.1" y="128.1">14</text>
<text x="61.1" y="131.6">15</text>
<text x="66.6" y="129.8">GP10_SPI1SCK_I2C1SDA</text>
<text x="159.7" y="129.8">GP21_I2C0SCL</text>
<text x="185.4" y="131.6">26</text>
<text x="185.4" y="128.1">27</text>
<text x="215.9" y="131.1">DTR</text>
<text x="215.9" y="127.5">RI</text>
<text x="311.1" y="129.3">I2C_RST_0</text>
<text x="347.1" y="126.3">1</text>
<text x="347.1" y="129.8">2</text>
<text x="350.6" y="128.1">1</text>
<text x="350.6" y="131.6">2</text>
<text x="406.4" y="131.1">INT_1</text>
<text x="442.3" y="131.6">1</text>
<text x="28.9" y="134.6">MISO</text>
<text x="61.1" y="135.1">16</text>
<text x="66.6" y="133.3">GP11_SPI1TX_I2C1SCL</text>
<text x="66.6" y="136.9">GP12_SPI1RX_I2C0SDA_UART0TX</text>
<text x="146.2" y="136.9">GP19_SPI0TX_I2C1SCL</text>
<text x="159.1" y="133.3">GP20_I2C0SDA</text>
<text x="185.4" y="135.1">25</text>
<text x="244.1" y="134.6">VIB_MO</text>
<text x="311.1" y="132.8">SDA_0</text>
<text x="311.1" y="136.3">SCL_0</text>
<text x="347.1" y="133.3">3</text>
<text x="347.1" y="136.9">4</text>
<text x="350.6" y="135.1">3</text>
<text x="406.4" y="134.6">I2C_RST_1</text>
<text x="442.3" y="135.1">2</text>
<text x="445.8" y="133.3">1</text>
<text x="445.8" y="136.9">2</text>
<text x="482.2" y="132.8">VIB_MO_TRAN</text>
<text x="28.9" y="138.1">MODE</text>
<text x="61.1" y="138.6">17</text>
<text x="66.6" y="140.4">GP13_SPI1CSn_I2C0SCL_UART0RX</text>
<text x="143.1" y="140.4">GP18_SPI0SCK_I2C1SDA</text>
<text x="185.4" y="138.6">24</text>
<text x="212.4" y="138.1">LPN_1</text>
<text x="311.1" y="139.9">LPN_0</text>
<text x="347.1" y="140.4">5</text>
<text x="347.1" y="143.9">6</text>
<text x="350.6" y="138.6">4</text>
<text x="350.6" y="142.2">5</text>
<text x="406.4" y="141.6">SCL_1</text>
<text x="406.4" y="138.1">SDA_1</text>
<text x="442.3" y="138.6">3</text>
<text x="442.3" y="142.2">4</text>
<text x="445.8" y="140.4">3</text>
<text x="445.8" y="143.9">4</text>
<text x="28.9" y="145.2">SDA_1</text>
<text x="28.9" y="148.7">SCL_1</text>
<text x="61.1" y="145.7">19</text>
<text x="61.1" y="149.2">20</text>
<text x="66.6" y="147.5">GP14_SPI1SCK_I2C1SDA</text>
<text x="142.8" y="147.5">GP17_SPI0CSn_UART0TX</text>
<text x="185.4" y="149.2">21</text>
<text x="185.4" y="145.7">22</text>
<text x="207.1" y="145.2">I2C_RST_1</text>
<text x="214.1" y="148.7">INT_1</text>
<text x="347.1" y="147.5">7</text>
<text x="350.6" y="145.7">6</text>
<text x="350.6" y="149.2">7</text>
<text x="406.4" y="145.2">LPN_1</text>
<text x="442.3" y="145.7">5</text>
<text x="442.3" y="149.2">6</text>
<text x="445.8" y="147.5">5</text>
<text x="66.6" y="151">GP15_SPI1TX_I2C1SCL</text>
<text x="144.6" y="151">GP16_SPI0RX_UART0RX</text>
<text x="347.1" y="151">8</text>
<text x="350.6" y="152.8">8</text>
<text x="442.3" y="152.8">7</text>
<text x="445.8" y="151">6</text>
<text x="445.8" y="154.5">7</text>
<text x="442.3" y="156.3">8</text>
<text x="445.8" y="158">8</text>
<text x="482.2" y="159.3">OUT+</text>
<text x="413.5" y="189.3">+USB_C</text>
<text x="451.3" y="200.4">1</text>
<text x="455.8" y="201.8">+</text>
<text x="497.9" y="201.8">OUT+</text>
<text x="509.8" y="200.4">3</text>
<text x="522.8" y="199.8">OUT+</text>
<text x="502.5" y="208.8">B+</text>
<text x="509.8" y="207.4">4</text>
<text x="420" y="212.7">1</text>
<text x="423.5" y="211">1</text>
<text x="423.5" y="214.5">2</text>
<text x="541.1" y="211">1</text>
<text x="541.1" y="214.5">2</text>
<text x="544.6" y="212.7">1</text>
<text x="420" y="216.3">2</text>
<text x="509.8" y="221.5">5</text>
<text x="544.6" y="216.3">2</text>
<text x="53.6" y="226.3">CSN</text>
<text x="53.6" y="222.8">CE</text>
<text x="503.7" y="223">B-</text>
<text x="53.6" y="229.8">SCK</text>
<text x="53.6" y="233.4">MOSI</text>
<text x="413.5" y="229.8">-USB_C</text>
<text x="451.3" y="228.6">2</text>
<text x="455.8" y="230">-</text>
<text x="499.1" y="230">OUT-</text>
<text x="509.8" y="228.6">6</text>
<text x="53.6" y="236.9">MISO</text>
<text x="408.2" y="272.2">SOS</text>
<text x="477" y="273.9">MODE</text>
<text x="11.3" y="296.9">VIB_MO</text>
<text x="45.4" y="297.4">1</text>
<text x="48.9" y="299.2">BASE</text>
<text x="97.7" y="298.6">BUZZER</text>
<text x="131.9" y="299.2">1</text>
<text x="11.3" y="303.9">VIB_MO_TRAN</text>
<text x="45.4" y="300.9">2</text>
<text x="45.4" y="304.4">3</text>
<text x="48.9" y="302.7">EMITTER</text>
<text x="97.7" y="305.7">BUZZER_TRA</text>
<text x="131.9" y="302.7">2</text>
<text x="135.4" y="300.9">BASE</text>
<text x="135.4" y="304.4">EMITTER</text>
<text x="48.9" y="306.2">COLLECTOR</text>
<text x="131.9" y="306.2">3</text>
<text x="135.4" y="308">COLLECTOR</text>
<text x="25.4" y="367.4">VBUS</text>
<text x="25.4" y="370.9">OUT+</text>
<text x="59.5" y="367.9">1</text>
<text x="59.5" y="371.5">2</text>
<text x="63" y="369.7">1</text>
<text x="96" y="369.2">TXD_GSM</text>
<text x="130.1" y="369.7">1</text>
<text x="133.6" y="371.5">1</text>
<text x="25.4" y="374.5">DTR</text>
<text x="59.5" y="375">3</text>
<text x="63" y="373.2">2</text>
<text x="63" y="376.8">3</text>
<text x="96" y="372.7">RXD_GSM</text>
<text x="96" y="376.2">RI</text>
<text x="130.1" y="373.2">2</text>
<text x="130.1" y="376.8">3</text>
<text x="133.6" y="375">2</text>
<text x="59.5" y="378.5">4</text>
<text x="63" y="380.3">4</text>
<text x="96" y="379.8">PWRKEY</text>
<text x="130.1" y="380.3">4</text>
<text x="133.6" y="378.5">3</text>
<text x="133.6" y="382.1">4</text>
</g>
<g font-size="3.2">
<text x="63.1" y="89.3">3</text>
<text x="185.4" y="89.3">38</text>
<text x="66.6" y="91">GND</text>
<text x="176.6" y="91">GND</text>
<text x="63.1" y="106.9">8</text>
<text x="185.4" y="106.9">33</text>
<text x="66.6" y="108.7">GND</text>
<text x="165.2" y="108.7">GND_AGND</text>
<text x="61.1" y="124.5">13</text>
<text x="185.4" y="124.5">28</text>
<text x="66.6" y="126.3">GND</text>
<text x="176.6" y="126.3">GND</text>
<text x="61.1" y="142.2">18</text>
<text x="66.6" y="143.9">GND</text>
<text x="176.6" y="143.9">GND</text>
<text x="185.4" y="142.2">23</text>
</g>
<g font-size="2.1" fill="#a54b4b">
<text x="78.9" y="215.9">7</text>
<text x="78.9" y="219.4">8</text>
<text x="87.9" y="217.6">GND</text>
<text x="87.9" y="221.2">VCC</text>
<text x="78.9" y="223">6</text>
<text x="78.9" y="226.5">5</text>
<text x="87.9" y="224.7">CE</text>
<text x="78.9" y="230">4</text>
<text x="78.9" y="233.5">3</text>
<text x="87.9" y="228.2">CSN</text>
<text x="87.9" y="231.8">SCK</text>
<text x="78.9" y="237.1">2</text>
<text x="87.9" y="235.3">MOSI</text>
<text x="87.9" y="238.8">MISO</text>
<text x="78.9" y="240.6">1</text>
<text x="87.9" y="242.3">IRQ</text>
</g>
</svg>
